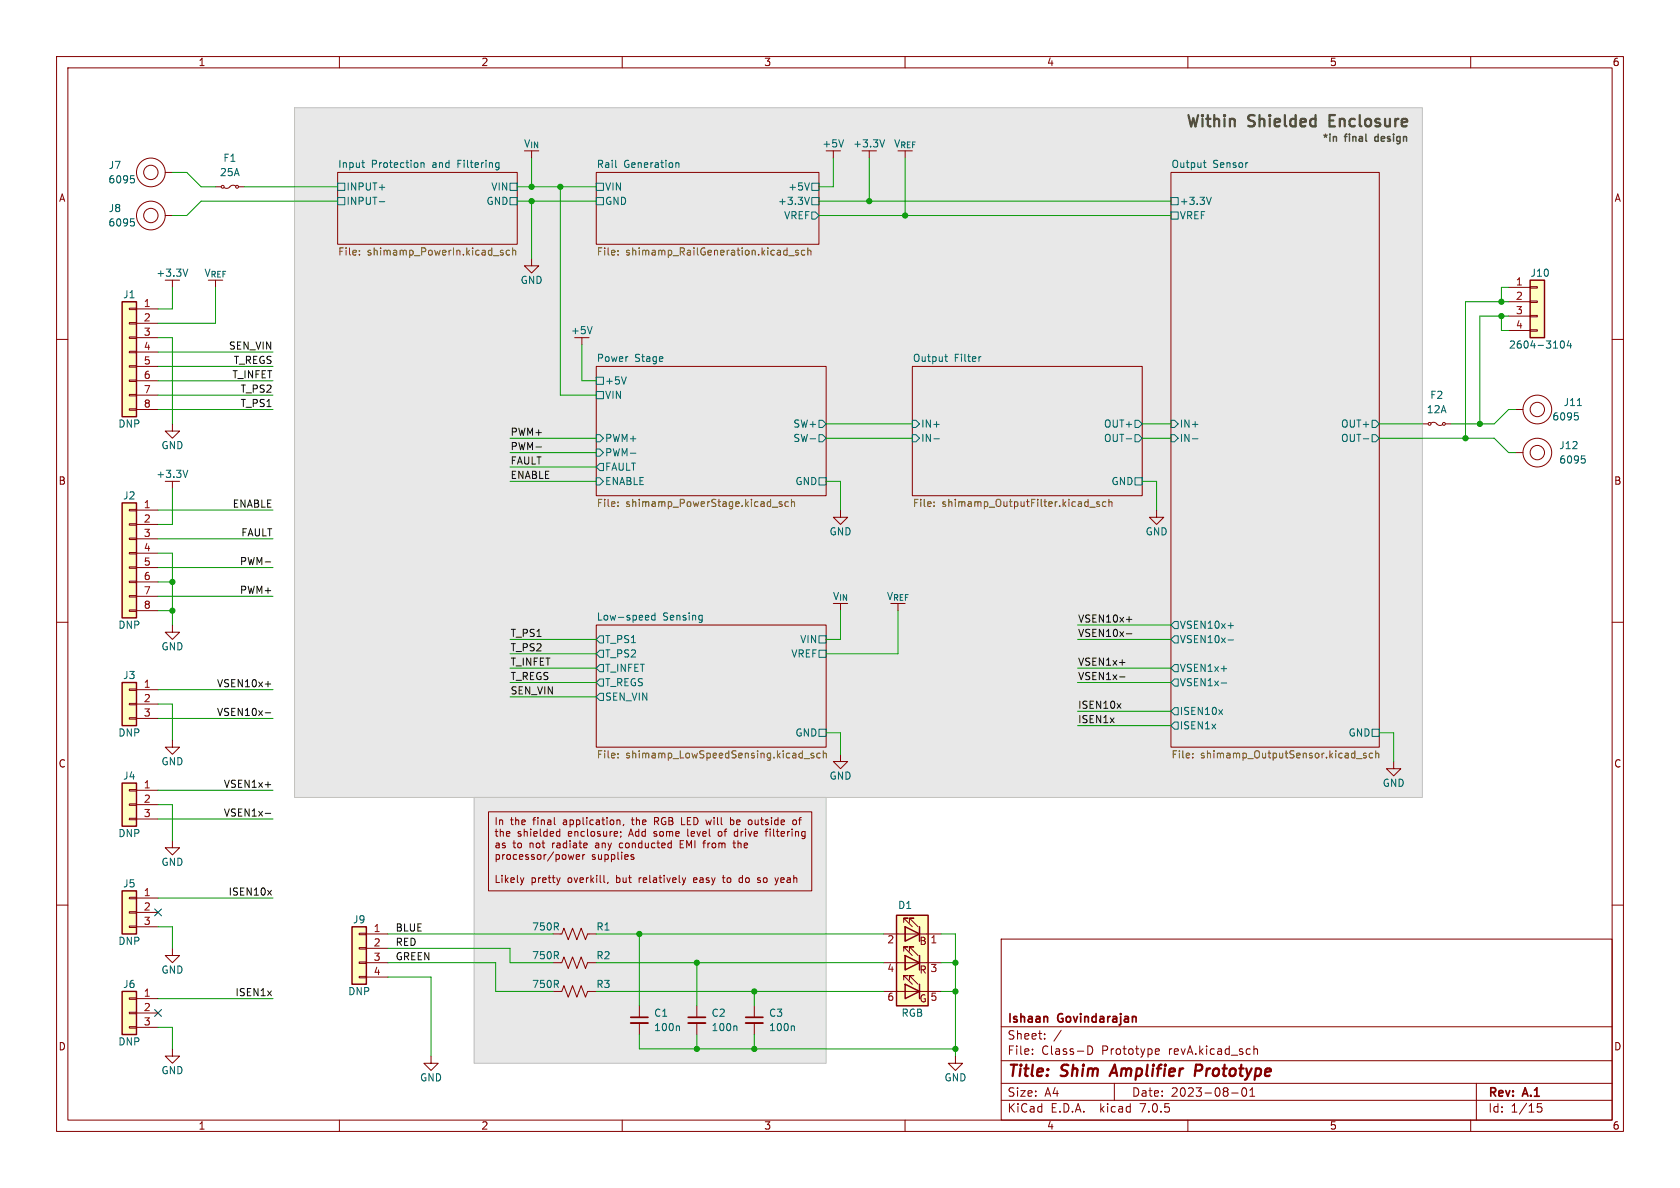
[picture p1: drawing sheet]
<svg xmlns="http://www.w3.org/2000/svg" width="297mm" height="210mm" viewBox="0 0 297 210" stroke-linecap="round" stroke-linejoin="round" font-family="sans-serif">
<path d="M0 0h297v210h-297z" fill="#fff" stroke="#fff" stroke-width=".18"/>
<g fill="none" stroke="#840000" stroke-width=".18">
<path d="M10 10h277v190h-277zM12 12h273v186h-273zM60 10v2M110 10v2M160 10v2M210 10v2M260 10v2M29.2 38.1h1.3M29.2 30.5h1.3M38.1 33h1M41.7 32.9a.89 .89 0 0 0-1.3 .3l-.4 .1-.4-.2M42.2 33h1"/>
<path d="M59.7 30.5h31.7v12.7h-31.7zM94 26.7v1.2M105.4 30.5h39.4v12.7h-39.4zM147.3 26.7v1.2M153.7 26.7v1.2M160 26.7v1.2M207 30.5h36.8v101.6h-36.8zM10 60h2M22.9 59.6h1.2v.2h-1.2zM22.9 57h1.2v.3h-1.2zM22.9 54.5h1.2v.2h-1.2zM24.1 54.6h3.8"/>
<path d="M24.1 57.2h3.8M24.1 59.7h3.8M30.5 49.5v1.3M38.1 49.5v1.3M94 45.7v1.3h1.2l-1.2 1.3-1.3-1.3h1.3M102.9 59.7v1.3M266.7 50.8h3.8M266.7 53.3h3.8M266.7 55.9h3.8M266.7 58.4h3.8M270.5 58.3h1.3v.2h-1.3zM270.5 55.8h1.3v.2h-1.3z"/>
<path d="M270.5 53.2h1.3v.3h-1.3zM270.5 50.7h1.3v.2h-1.3zM285 60h2M22.9 72.3h1.2v.2h-1.2zM22.9 69.7h1.2v.3h-1.2zM22.9 67.2h1.2v.2h-1.2zM22.9 64.6h1.2v.3h-1.2zM22.9 62.1h1.2v.3h-1.2zM24.1 62.2h3.8M24.1 64.8h3.8M24.1 67.3h3.8M24.1 69.9h3.8"/>
<path d="M24.1 72.4h3.8M30.5 74.9v1.3h1.2l-1.2 1.3-1.3-1.3h1.3M105.4 64.8h40.6v22.8h-40.6zM161.3 64.8h40.6v22.8h-40.6zM251.5 74.9h.9M253 74.8a.96 .96 0 0 1 1.3 .4h.4l.3-.1M255.6 74.9h.9M268 72.4h1.2M22.9 97.7h1.2v.2h-1.2zM22.9 95.1h1.2v.3h-1.2zM22.9 92.6h1.2v.2h-1.2zM22.9 90h1.2v.3h-1.2z"/>
<path d="M24.1 90.2h3.8M24.1 92.7h3.8M24.1 95.3h3.8M24.1 97.8h3.8M30.5 85.1v1.3M148.6 90.2v1.2h1.3l-1.3 1.3-1.3-1.3h1.3M204.5 90.2v1.2h1.2l-1.2 1.3-1.3-1.3h1.3M268 80h1.2M10 110h2M22.9 107.8h1.2v.3h-1.2zM22.9 105.3h1.2v.2h-1.2zM22.9 102.7h1.2v.3h-1.2z"/>
<path d="M22.9 100.2h1.2v.3h-1.2zM24.1 100.3h3.8M24.1 102.9h3.8M24.1 105.4h3.8M24.1 108h3.8M30.5 110.5v1.3h1.2l-1.2 1.2-1.3-1.2h1.3M105.4 110.5h40.6v21.6h-40.6zM148.6 106.7v1.3M158.7 106.7v1.3M285 110h2M22.9 126.9h1.2v.2h-1.2zM22.9 124.3h1.2v.3h-1.2z"/>
<path d="M22.9 121.8h1.2v.2h-1.2zM22.9 139.6h1.2v.2h-1.2zM24.1 121.9h3.8M24.1 124.5h3.8M24.1 127h3.8M24.1 139.7h3.8M30.5 130.8v1.3h1.2l-1.2 1.3-1.3-1.3h1.3M148.6 133.4v1.2h1.3l-1.3 1.3-1.3-1.3h1.3M246.4 134.6v1.3h1.2l-1.2 1.3-1.3-1.3h1.3M10 160h2M22.9 144.7h1.2v.2h-1.2zM22.9 142.1h1.2v.3h-1.2z"/>
<path d="M22.9 158.6h1.2v.3h-1.2zM24.1 142.2h3.8M24.1 144.8h3.8M24.1 158.8h3.8M30.5 148.6v1.3h1.2l-1.2 1.2-1.3-1.2h1.3M86.4 143.5h57.1v14h-57.1zM92.6 155.2l-.3 .8M98 144.5v1.1l.2 .2M98.4 147.7l.2 .1h.4M99 146.6v1.2M99 147h-.4l-.2 .1M99 155.2l-.3 .8"/>
<path d="M101.4 151.1l-.2 .8-.2-.6M101.9 151.5l.6-.1-.1-.3h-.4l-.1 .2v.6h.5M103 151.1v.8M103.4 151.1l-.4 .2M103.6 149l.2 .3-.6 .2M103.7 149.8l-.1 .1M106.8 155.8l.1 .2M107.5 155.9l-.1 .3M109 147l.2 .3-.6 .1M109.1 144.9v.9M109.1 145.1l.1-.2 .3 .1 .1 .8M109.1 147.8h-.1"/>
<path d="M109.7 147v.2M109.8 147.8l-.1 .2M110.3 145.7l-.1 .3M112 151.1h-.3l-.2 .2 .1 .1 .4 .2v.3h-.5M118.3 149l.4 .1M118.7 148.6v1.3M118.7 149.8l-.4 .1M120.6 155.2l.3 .8M120.9 156l-.3 .4M121.2 155.2l-.3 .8M129.1 144.5v1.3M129.1 145.7l.2 .1"/>
<path d="M129.3 144.9l-.2 .1M129.6 149h.4M129.7 148.6l.1 1.2M132.7 144.9l-.3 .1-.1 .2v.5l.4 .1M133.9 155.9l.1 .1M134.1 155.2l-.2 .1 .2 .3M135.2 147h.5M135.4 146.7v1.1M137 155.2l.3 .8-.3 .4M140.6 144.9l-.3 .1-.2 .2 .1 .5 .4 .1M142.2 147h.1M142.3 147v1l-.1 .2"/>
<path d="M142.3 147.8h-.1M285 160h2M22.9 163.7h1.2v.3h-1.2zM22.9 161.2h1.2v.2h-1.2zM22.9 178.9h1.2v.3h-1.2zM22.9 176.4h1.2v.3h-1.2zM24.1 161.3h3.8M24.1 163.8h3.8M24.1 176.5h3.8M24.1 179.1h3.8M30.5 167.6v1.3h1.2l-1.2 1.3-1.3-1.3h1.3M63.5 172.6h1.3v.2h-1.3z"/>
<path d="M63.5 170.1h1.3v.2h-1.3zM63.5 167.5h1.3v.3h-1.3zM63.5 165h1.3v.2h-1.3zM64.8 170.2h3.8M64.8 165.1h3.8M64.8 167.6h3.8M64.8 172.7h3.8M97.8 170.2h1.5l.4-1 .8 2 .7-2 .8 2 .7-2 .8 2 .4-1h1.5M97.8 165.1h1.5l.4-1 .8 2 .7-2 .8 2 .7-2 .8 2 .4-1h1.5M97.8 175.3h1.5l.4-1.1 .8 2.1 .7-2.1 .8 2.1 .7-2.1 .8 2.1 .4-1h1.5M113 177.8v2M123.2 177.8v2"/>
<path d="M133.3 177.8v2M156.2 170.2h6.1M156.2 165.1h10.2M156.2 175.3h10.2M159.8 173.2v-.7h.7h-.7l1.5 1.5M159.8 168.1v-.7h.7h-.7l1.5 1.5M159.8 163.1v-.8h.7h-.7l1.5 1.5M160 168.9v2.6zM160 168.9h.1M160 163.8v2.6zM160 163.8h.1M160.8 173.2v-.7h.7h-.7l1.5 1.5"/>
<path d="M160.8 168.1v-.7h.7h-.7l1.5 1.5M160.8 163.1v-.8h.7h-.7l1.5 1.5M162.6 168.9v2.6M162.6 163.8v2.6M162.6 170.2h3.8M177 166h108v32h-108zM22.9 181.5h1.2v.2h-1.2zM24.1 181.6h3.8M30.5 185.4v1.3h1.2l-1.2 1.3-1.3-1.3h1.3M60 198v2M76.2 186.7v1.3h-1.3l1.3 1.2 1.3-1.2h-1.3M110 198v2"/>
<path d="M113 180.8v2.1M123.2 180.8v2.1M133.3 180.8v2.1M160 198v2M168.9 186.7v1.3h-1.3l1.3 1.2 1.3-1.2h-1.3M177 194.5h108M177 191.5h108M177 187.5h108M177 181.5h108M182.5 186.3v.1M182.5 185.5v.1M184.7 183.6v.1"/>
<path d="M184.7 182.8v.1M187.6 182.1l-1.3 2M192.3 184.9a.76 .76 0 0 1 .9 .7 .76 .76 0 0 1-.9 .8zM197 191.5v3M204.2 186.2l.3 .2 .4-.1M204.2 185.6l.3-.2h.2l.3 .2v.2l-.8 .1M210 198v2M217.7 193.2h1.2M219.7 192.4a1 1 0 0 0 .2 1.4 .81 .81 0 0 0 .6-.6 .81 .81 0 0 0-.3-.8M221 193.8h.8M221 192.7l.4-.4v1.5M221.7 185.5l.2-.1 .3 .1 .1 .9"/>
<path d="M221.7 184.9v1.5M260 198v2M261 191.5v6.5M272.5 195.1h-.7l-.1 .7 .3-.1h.5l.1 .3-.1 .5-.2 .1-.6-.1"/>
<circle cx="26.7" cy="30.5" r="2.54"/>
<circle cx="26.7" cy="38.1" r="2.54"/>
<circle cx="26.7" cy="30.5" r="1.27"/>
<circle cx="26.7" cy="38.1" r="1.27"/>
<circle cx="39.4" cy="33" r=".25"/>
<circle cx="41.9" cy="33" r=".25"/>
<circle cx="252.7" cy="74.9" r=".25"/>
<circle cx="255.3" cy="74.9" r=".25"/>
<circle cx="271.8" cy="72.4" r="2.54"/>
<circle cx="271.8" cy="72.4" r="1.27"/>
<circle cx="271.8" cy="80" r="2.54"/>
<circle cx="271.8" cy="80" r="1.27"/>
</g>
<path d="M211.3 189.3h.8M212.2 188.2h-.7l-.3 2" fill="none" stroke="#840000" stroke-width=".4"/>
<g fill="#ffffc2" stroke="#ffffc2" stroke-width=".18">
<path d="M161.3 64.8h40.6v22.8h-40.6z"/>
<path d="M59.7 30.5h31.7v12.7h-31.7z"/>
<path d="M105.4 110.5h40.6v21.6h-40.6z"/>
<path d="M207 30.5h36.8v101.6h-36.8z"/>
<path d="M105.4 64.8h40.6v22.8h-40.6z"/>
<path d="M105.4 30.5h39.4v12.7h-39.4z"/>
<path d="M86.4 143.5h57.1v14h-57.1z"/>
<path d="M21.6 88.9h2.5v20.3h-2.5z"/>
<path d="M158.5 161.8h5.6v16h-5.6z"/>
<path d="M21.6 120.7h2.5v7.6h-2.5z"/>
<path d="M62.2 163.8h2.6v10.2h-2.6z"/>
<path d="M21.6 138.4h2.5v7.7h-2.5z"/>
<path d="M21.6 157.5h2.5v7.6h-2.5z"/>
<path d="M21.6 53.3h2.5v20.4h-2.5z"/>
<path d="M21.6 175.3h2.5v7.6h-2.5z"/>
<path d="M270.5 49.5h2.5v10.2h-2.5z"/>
</g>
<g fill="#e8e8e8" stroke="#e8e8e8" stroke-width=".18">
<path d="M83.8 141h62.2v47h-62.2z"/>
<path d="M52.1 19.1h199.4v121.9h-199.4z"/>
</g>
<g fill="none" stroke="#006464" stroke-width=".18">
<path d="M23.1 38.7h.6M23.1 31.1h.6M23.5 39.2l.3 .2v.3l-.3 .2M23.5 31.5l.3 .3v.3l-.3 .2M59.7 34.9h1.3v1.3h-1.3zM59.7 32.4h1.3v1.3h-1.3zM64 28.8h.4M64.2 29.5l.2 .1M67.1 35.7h.9M74.4 28.9l.2-.1h.3l.1 .8M74.4 28.8v.8M87.7 28.8h.5"/>
<path d="M87.7 29.5h.5M88.2 28.8v1l-.2 .2h-.3M90.2 34.9h1.2v1.3h-1.2zM90.2 32.4h1.2v1.3h-1.2zM105.4 34.9h1.3v1.3h-1.3zM105.4 32.4h1.3v1.3h-1.3zM108.9 29.5l.1 .1M119.5 28.9l.2-.1h.3v.8M119.5 28.8v.8M143.1 34.9l-.4 1.2M143.5 37.5h.6l.7 .6-.7 .6h-.6zM143.5 32.4h1.3v1.3h-1.3z"/>
<path d="M143.5 34.9h1.3v1.3h-1.3zM149.1 24.7l-.4 1.3M156.4 24.7l-.4 1.3M207 34.9h1.3v1.3h-1.3zM207 37.5h1.3v1.2h-1.3zM212.7 28.8h.5M212.9 28.3v1.1l.3 .2M214.1 34.9l-.4 1.2M220.5 28.8h.1M33.2 47.6l-.4 1.2M104.7 57.7l-.4 1.3M105.4 79.4h.6l.7 .6-.7 .6h-.6z"/>
<path d="M105.4 76.8h.6l.7 .7-.7 .6h-.6zM105.4 66.7h1.3v1.2h-1.3zM105.4 69.2h1.3v1.3h-1.3zM110.7 66.6l-.4 1.3M144.8 76.8h.6l.6 .7-.6 .6h-.6zM144.8 74.3h.6l.6 .6-.6 .7h-.6zM161.3 76.8h.6l.7 .7-.7 .6h-.6zM161.3 74.3h.6l.7 .6-.7 .7h-.6zM165.1 77.6h1M167 63h.5M167.2 62.6v1.1l.3 .2M173.4 63l-.3 .2"/>
<path d="M199.1 77.6h1M200.7 74.3h.6l.6 .6-.6 .7h-.6zM200.7 76.8h.6l.6 .7-.6 .6h-.6zM207 74.3h.6l.7 .6-.7 .7h-.6zM207 76.8h.6l.7 .7-.7 .6h-.6zM210.8 77.6h1M241 77.6h1M242.6 74.3h.6l.6 .6-.6 .7h-.6zM242.6 76.8h.6l.6 .7-.6 .6h-.6zM276 60.4l.1-.1a.68 .68 0 0 1 .5 .6 .68 .68 0 0 1-.5 .6l-.1-.1-.2-.3zM277.4 60.2l-.3 .9h.7M277.7 60.7v.8"/>
<path d="M278.4 73h.6M278.8 73.5l.2 .2v.3l-.2 .2M278.9 71.7h.7M33.2 83.1l-.4 1.3M105.4 84.5h.6l.7 .6-.7 .6h-.6zM106 81.9h.7v1.3h-.7l-.6-.6zM111.4 80.1h1M144.8 84.5h1.2v1.2h-1.2zM200.7 84.5h1.2v1.2h-1.2zM279.6 80.6h.6M280 81.1l.3 .2v.3l-.3 .3M106 114.9h.7v1.3h-.7l-.6-.6z"/>
<path d="M106 117.5h.7v1.2h-.7l-.6-.6zM106 112.4h.7v1.3h-.7l-.6-.7zM114.5 108.8l.2 .3-.6 .1M114.6 109.6h-.1M115.8 108.3v1.3M115.8 108.8h-.4l-.2 .2 .1 .6h.5M123.8 108.8h.3M124.1 109.6h-.3M124.1 108.8v1l-.2 .2M144.8 114.9h1.2v1.3h-1.2zM144.8 112.4h1.2v1.3h-1.2zM207.6 117.5h.7v1.2h-.7l-.6-.6z"/>
<path d="M207.6 109.9h.7v1.2h-.7l-.6-.6zM207.6 112.4h.7v1.3h-.7l-.6-.7zM215.9 118.2h1M217.1 110.6h1M217.1 113.1h1M106 122.6h.7v1.2h-.7l-.6-.6zM106 120h.7v1.3h-.7l-.6-.6zM144.8 128.9h1.2v1.3h-1.2zM207 120.7l.6-.7h.7v1.3h-.7zM207 128.3l.6-.7h.7v1.3h-.7zM207.6 125.1h.7v1.3h-.7l-.6-.7zM215.5 125.5l.6 .8"/>
<path d="M215.9 120.7h1M216.1 125.5l-.6 .8M242.6 128.9h1.2v1.3h-1.2zM119.9 181.3l.2 .2v.7M130.1 181.3l.2 .2v.7M140.3 181.3l.1 .2v.7"/>
</g>
<g fill="none" stroke="#725600" stroke-width=".18">
<path d="M63.5 45v.1M63.5 44.3v.1M88.9 44.3l-.3-.1-.1 .2v.2l.4 .1v.3h-.4M90.1 44.3l-.4-.1-.2 .3 .1 .5h.5M90.6 44.4l.2-.2 .3 .1 .1 .8M90.6 43.8v1.3M109.3 44.3v.1M109.3 45v.1M139.4 45.2h1M141.1 44.3l-.3-.1-.2 .2 .1 .2 .4 .1v.3h-.5M142.3 44.3l-.4-.1-.2 .3 .1 .5h.5M142.8 44.4l.2-.2 .3 .1 .1 .8"/>
<path d="M142.8 43.8v1.3M109.3 88.8v.1M109.3 89.4v.1M136.5 89.7h1M138.2 88.8l-.3-.1-.2 .2 .1 .2 .4 .1v.3h-.5M139.4 88.8l-.4-.1-.2 .2 .1 .6h.5M139.9 88.8l.2-.1 .3 .1 .1 .7M139.9 88.3v1.2M165.1 89.4v.1M165.1 88.8v.1M192.7 89.7h.9M194.3 88.8l-.3-.1-.1 .2v.2l.4 .1v.3h-.4"/>
<path d="M195.5 88.8l-.4-.1-.2 .2 .1 .6h.5M196 88.8l.2-.1 .3 .1 .1 .7M196 88.3v1.2M109.3 133.9v.1M109.3 133.2v.1M142.2 134.1h.9M143.9 133.2l-.4-.1-.1 .2v.2l.5 .1v.3h-.5M145 133.2l-.4-.1-.2 .3 .1 .5h.5M145.5 133.3l.2-.2 .3 .1 .1 .8M145.5 132.7v1.3M210.9 133.9v.1M210.9 133.2v.1"/>
<path d="M239.8 134.1h1M241.5 133.2l-.3-.1-.2 .2 .1 .2 .4 .1v.3h-.5M242.7 133.2l-.4-.1-.2 .3 .1 .5h.5M243.2 133.3l.2-.2 .3 .1 .1 .8M243.2 132.7v1.3"/>
</g>
<path d="M111.5 180.8h3.1M121.7 180.8h3M131.8 180.8h3.1" fill="none" stroke="#840000" stroke-width=".33"/>
<path d="M111.5 179.8h3.1M121.7 179.8h3M131.8 179.8h3.1" fill="none" stroke="#840000" stroke-width=".3"/>
<g fill="none" stroke="#840000" stroke-width=".25">
<path d="M21.6 53.3h2.5v20.4h-2.5zM270.5 49.5h2.5v10.2h-2.5zM21.6 88.9h2.5v20.3h-2.5zM21.6 120.7h2.5v7.6h-2.5zM21.6 138.4h2.5v7.7h-2.5zM21.6 157.5h2.5v7.6h-2.5zM21.6 175.3h2.5v7.6h-2.5zM62.2 163.8h2.6v10.2h-2.6zM158.5 161.8h5.6v16h-5.6zM160 174l2.6 1.3-2.6 1.2zM160 168.9l2.6 1.3-2.6 1.3zM160 163.8l2.6 1.3-2.6 1.3z"/>
<path d="M162.6 163.8v2.6M162.6 168.9v2.6M162.6 174v2.5"/>
</g>
<g fill="none" stroke="#0f0f0f" stroke-width=".18">
<path d="M94.7 79h1M46.9 99.3h1M197.9 117.1h1M197.9 119.7h1M199.1 109.5h1M199.1 112h1M46.9 126h1M46.9 138.7h1M46.9 120.9h1M197.5 124.4l.7 .8M198.2 124.4l-.7 .8M46.9 143.8h1"/>
<path d="M47.3 157.4l.7 .8M48 157.4l-.7 .8"/>
</g>
<path d="M52.1 19.1h199.4v121.9h-199.4zM83.8 141h62.2v47h-62.2z" fill="none" stroke="#c2c2c2" stroke-width=".18"/>
<g fill="none" stroke="#009600" stroke-width=".18">
<path d="M30.5 30.5h2.5l2.6 2.5h2.5M43.2 33h16.5M59.7 35.6h-24.1l-2.6 2.5h-2.5M91.4 35.6h14M91.4 33h14M94 27.9v5.1M94 35.6v10.1M99.1 33v36.9h6.3M144.8 38.1h62.2M144.8 35.6h62.2M147.3 27.9v5.1h-2.5M153.7 27.9v7.7"/>
<path d="M160 27.9v10.2M27.9 59.7h2.6v15.2M30.5 50.8v3.8h-2.6M38.1 50.8v6.4h-10.2M265.4 55.9v2.5h1.3M266.7 55.9h-5.1v19M266.7 50.8h-1.3v2.5M266.7 53.3h-7.6v24.2M27.9 72.4h20.4M27.9 67.3h20.4M27.9 69.9h20.4M27.9 62.2h20.4"/>
<path d="M27.9 64.8h20.4M90.2 77.5h15.2M102.9 61v6.3h2.5M146 74.9h15.3M146 77.5h15.3M201.9 74.9h5.1M201.9 77.5h5.1M243.8 74.9h7.7M243.8 77.5h20.4l2.5 2.5h1.3M268 72.4h-1.3l-2.5 2.5h-7.7M27.9 97.8h2.6v12.7M27.9 95.3h20.4"/>
<path d="M27.9 90.2h20.4M30.5 86.4v6.3h-2.6M90.2 85.1h15.2M90.2 80h15.2M90.2 82.6h15.2M146 85.1h2.6v5.1M201.9 85.1h2.6v5.1M27.9 100.3h20.4M27.9 105.4h20.4M27.9 108h2.6M27.9 102.9h2.6M90.2 113h15.2"/>
<path d="M90.2 115.6h15.2M90.2 118.1h15.2M148.6 108v5h-2.6M158.7 108v7.6h-12.7M190.5 113h16.5M190.5 118.1h16.5M190.5 110.5h16.5M27.9 124.5h2.6v6.3M27.9 139.7h20.4M27.9 127h20.4M27.9 121.9h20.4M90.2 120.7h15.2"/>
<path d="M90.2 123.2h15.2M146 129.5h2.6v3.9M190.5 120.7h16.5M190.5 128.3h16.5M190.5 125.7h16.5M243.8 129.5h2.6v5.1M27.9 142.2h2.6v6.4M27.9 158.8h20.4M27.9 144.8h20.4M27.9 163.8h2.6v3.8M27.9 176.5h20.4M68.6 170.2h19v5.1h10.2"/>
<path d="M68.6 165.1h29.2M68.6 167.6h21.6v2.6h7.6M68.6 172.7h7.6v14M105.4 175.3h50.8M105.4 165.1h50.8M105.4 170.2h50.8M113 165.1v12.7M123.2 170.2v7.6M133.3 175.3v2.5M166.4 165.1h2.5v21.6M166.4 175.3h2.5M166.4 170.2h2.5"/>
<path d="M27.9 181.6h2.6v3.8M113 182.9v2.5h55.9M123.2 182.9v2.5M133.3 182.9v2.5"/>
</g>
<path d="M27.3 160.7l1.2 1.2M27.3 178.5l1.2 1.2M28.5 160.7l-1.2 1.2M28.5 178.5l-1.2 1.2" fill="none" stroke="#000084" stroke-width=".18"/>
<g fill="#009600" stroke="#009600" stroke-width=".18">
<circle cx="168.9" cy="185.4" r=".46"/>
<circle cx="123.2" cy="185.4" r=".46"/>
<circle cx="133.3" cy="185.4" r=".46"/>
<circle cx="168.9" cy="175.3" r=".46"/>
<circle cx="133.3" cy="175.3" r=".46"/>
<circle cx="113" cy="165.1" r=".46"/>
<circle cx="123.2" cy="170.2" r=".46"/>
<circle cx="168.9" cy="170.2" r=".46"/>
<circle cx="259.1" cy="77.5" r=".46"/>
<circle cx="265.4" cy="55.9" r=".46"/>
<circle cx="265.4" cy="53.3" r=".46"/>
<circle cx="153.7" cy="35.6" r=".46"/>
<circle cx="261.6" cy="74.9" r=".46"/>
<circle cx="99.1" cy="33" r=".46"/>
<circle cx="94" cy="33" r=".46"/>
<circle cx="94" cy="35.6" r=".46"/>
<circle cx="30.5" cy="108" r=".46"/>
<circle cx="30.5" cy="102.9" r=".46"/>
<circle cx="160" cy="38.1" r=".46"/>
</g>
<g font-size="2.8" fill="#484848">
<text x="209.5" y="22.6">Within</text>
<text x="220.6" y="22.6">Shielded</text>
<text x="235.5" y="22.6">Enclosure</text>
</g>
<g font-size="2.8" fill="#840000">
<text x="178" y="190.8">Title:</text>
<text x="187.5" y="190.8">Shim</text>
<text x="196.9" y="190.8">Amplifier</text>
<text x="212.3" y="190.8">Prototype</text>
</g>
<g font-size="2.1" fill="#840000">
<text x="178" y="183.9">Sheet:</text>
<text x="178" y="181.1">Ishaan</text>
<text x="187" y="181.1">Govindarajan</text>
<text x="178" y="186.6">File:</text>
<text x="184" y="186.6">Class-D</text>
<text x="194.7" y="186.6">Prototype</text>
<text x="206.5" y="186.6">revA.kicad_sch</text>
<text x="178" y="196.8">KiCad</text>
<text x="178" y="194">Size:</text>
<text x="184.6" y="194">A4</text>
<text x="185.7" y="196.8">E.D.A.</text>
<text x="194.4" y="196.8">kicad</text>
<text x="200" y="194">Date:</text>
<text x="201.5" y="196.8">7.0.5</text>
<text x="206.9" y="194">2023-08-01</text>
<text x="263" y="194.2">Rev:</text>
<text x="263" y="196.8">Id:</text>
<text x="267" y="196.8">1/15</text>
<text x="269.2" y="194.2">A.1</text>
</g>
<g font-size="1.8" fill="#840000">
<text x="35" y="11.8">1</text>
<text x="85" y="11.8">2</text>
<text x="135" y="11.8">3</text>
<text x="185" y="11.8">4</text>
<text x="235" y="11.8">5</text>
<text x="285" y="11.8">6</text>
<text x="10.4" y="35.8">A</text>
<text x="285.4" y="35.8">A</text>
<text x="10.3" y="85.8">B</text>
<text x="285.3" y="85.8">B</text>
<text x="10.3" y="135.8">C</text>
<text x="285.3" y="135.8">C</text>
<text x="87.3" y="146.1">In</text>
<text x="87.3" y="148.2">the</text>
<text x="90.2" y="146.1">the</text>
<text x="91.4" y="148.2">shielded</text>
<text x="94.2" y="146.1">final</text>
<text x="99.6" y="146.1">application,</text>
<text x="100.4" y="148.2">enclosure;</text>
<text x="111.3" y="148.2">Add</text>
<text x="111.9" y="146.1">the</text>
<text x="115.8" y="148.2">some</text>
<text x="115.9" y="146.1">RGB LED will</text>
<text x="121.8" y="148.2">level</text>
<text x="127.4" y="148.2">of</text>
<text x="129.8" y="146.1">be</text>
<text x="130.4" y="148.2">drive</text>
<text x="133.1" y="146.1">outside</text>
<text x="136" y="148.2">filtering</text>
<text x="141.1" y="146.1">of</text>
<text x="87.3" y="150.2">as</text>
<text x="87.3" y="152.2">processor/power</text>
<text x="90.6" y="150.2">to</text>
<text x="93.6" y="150.2">not</text>
<text x="97.7" y="150.2">radiate</text>
<text x="104.5" y="152.2">supplies</text>
<text x="105.4" y="150.2">any</text>
<text x="109.8" y="150.2">conducted</text>
<text x="120.6" y="150.2">EMI from</text>
<text x="130.4" y="150.2">the</text>
<text x="87.3" y="156.3">Likely</text>
<text x="93.8" y="156.3">pretty</text>
<text x="100.3" y="156.3">overkill,</text>
<text x="109" y="156.3">but</text>
<text x="113.1" y="156.3">relatively</text>
<text x="122.9" y="156.3">easy</text>
<text x="128.2" y="156.3">to</text>
<text x="131.2" y="156.3">do</text>
<text x="134.6" y="156.3">so</text>
<text x="137.9" y="156.3">yeah</text>
<text x="162.5" y="167.2">B</text>
<text x="162.5" y="172.3">R</text>
<text x="162.5" y="177.4">G</text>
<text x="10.3" y="185.8">D</text>
<text x="285.3" y="185.8">D</text>
<text x="35" y="199.8">1</text>
<text x="85" y="199.8">2</text>
<text x="135" y="199.8">3</text>
<text x="185" y="199.8">4</text>
<text x="235" y="199.8">5</text>
<text x="285" y="199.8">6</text>
</g>
<g font-size="1.8" fill="#006464">
<text x="39.4" y="28.8">F1</text>
<text x="59.7" y="29.8">Input</text>
<text x="65.6" y="29.8">Protection</text>
<text x="76.4" y="29.8">and</text>
<text x="80.9" y="29.8">Filtering</text>
<text x="92.6" y="26.2">V_{IN}</text>
<text x="105.4" y="29.8">Rail</text>
<text x="110.2" y="29.8">Generation</text>
<text x="145.3" y="26.2">+5V</text>
<text x="150.8" y="26.2">+3.3V</text>
<text x="158" y="26.2">V_{REF}</text>
<text x="207" y="29.8">Output</text>
<text x="214.3" y="29.8">Sensor</text>
<text x="19.1" y="32.6">6095</text>
<text x="19.2" y="30">J7</text>
<text x="38.8" y="31.3">25A</text>
<text x="61.2" y="33.8">INPUT+</text>
<text x="86.8" y="33.8">VIN</text>
<text x="106.9" y="33.8">VIN</text>
<text x="139.3" y="33.8">+5V</text>
<text x="19.1" y="40.2">6095</text>
<text x="19.2" y="37.7">J8</text>
<text x="61.2" y="36.4">INPUT-</text>
<text x="86" y="36.4">GND</text>
<text x="106.9" y="36.4">GND</text>
<text x="137.5" y="36.4">+3.3V</text>
<text x="138.6" y="38.9">VREF</text>
<text x="208.5" y="36.4">+3.3V</text>
<text x="208.5" y="38.9">VREF</text>
<text x="21.7" y="52.9">J1</text>
<text x="27.6" y="49.1">+3.3V</text>
<text x="36.1" y="49.1">V_{REF}</text>
<text x="92" y="50.4">GND</text>
<text x="270.5" y="49.1">J10</text>
<text x="100.9" y="59.2">+5V</text>
<text x="105.4" y="64.1">Power</text>
<text x="112.1" y="64.1">Stage</text>
<text x="161.3" y="64.1">Output</text>
<text x="168.6" y="64.1">Filter</text>
<text x="266.7" y="61.8">2604-3104</text>
<text x="106.9" y="68.1">+5V</text>
<text x="106.9" y="70.7">VIN</text>
<text x="252.8" y="70.7">F2</text>
<text x="276.4" y="71.9">J11</text>
<text x="20.9" y="75.8">DNP</text>
<text x="140.2" y="75.8">SW+</text>
<text x="162.8" y="75.8">IN+</text>
<text x="195.1" y="75.8">OUT+</text>
<text x="208.5" y="75.8">IN+</text>
<text x="237.1" y="75.8">OUT+</text>
<text x="252.2" y="73.2">12A</text>
<text x="274.4" y="74.5">6095</text>
<text x="28.5" y="79.6">GND</text>
<text x="106.9" y="83.4">FAULT</text>
<text x="106.9" y="80.8">PWM-</text>
<text x="106.9" y="78.3">PWM+</text>
<text x="140.2" y="78.3">SW-</text>
<text x="162.8" y="78.3">IN-</text>
<text x="195.1" y="78.3">OUT-</text>
<text x="208.5" y="78.3">IN-</text>
<text x="237.1" y="78.3">OUT-</text>
<text x="275.6" y="79.6">J12</text>
<text x="275.6" y="82.1">6095</text>
<text x="21.7" y="88.5">J2</text>
<text x="27.6" y="84.6">+3.3V</text>
<text x="106.9" y="85.9">ENABLE</text>
<text x="140.6" y="85.9">GND</text>
<text x="196.5" y="85.9">GND</text>
<text x="146.6" y="94.8">GND</text>
<text x="202.5" y="94.8">GND</text>
<text x="147.2" y="106.2">V_{IN}</text>
<text x="156.7" y="106.2">V_{REF}</text>
<text x="20.9" y="111.3">DNP</text>
<text x="105.4" y="109.8">Low-speed</text>
<text x="106.9" y="113.9">T_PS1</text>
<text x="117.1" y="109.8">Sensing</text>
<text x="141.4" y="113.9">VIN</text>
<text x="208.5" y="111.3">VSEN10x+</text>
<text x="208.5" y="113.9">VSEN10x-</text>
<text x="28.5" y="115.1">GND</text>
<text x="106.9" y="116.4">T_PS2</text>
<text x="106.9" y="118.9">T_INFET</text>
<text x="139.9" y="116.4">VREF</text>
<text x="208.5" y="118.9">VSEN1x+</text>
<text x="21.7" y="120.2">J3</text>
<text x="106.9" y="124">SEN_VIN</text>
<text x="106.9" y="121.5">T_REGS</text>
<text x="208.5" y="121.5">VSEN1x-</text>
<text x="20.9" y="130.4">DNP</text>
<text x="140.6" y="130.4">GND</text>
<text x="208.5" y="129.1">ISEN1x</text>
<text x="208.5" y="126.6">ISEN10x</text>
<text x="238.4" y="130.4">GND</text>
<text x="21.7" y="138">J4</text>
<text x="28.5" y="135.4">GND</text>
<text x="146.6" y="138">GND</text>
<text x="244.4" y="139.3">GND</text>
<text x="20.9" y="148.1">DNP</text>
<text x="28.5" y="153.2">GND</text>
<text x="21.7" y="157">J5</text>
<text x="158.7" y="160.8">D1</text>
<text x="20.9" y="167.2">DNP</text>
<text x="62.3" y="163.4">J9</text>
<text x="94" y="164.7">750R</text>
<text x="105.4" y="164.7">R1</text>
<text x="28.5" y="172.3">GND</text>
<text x="94" y="169.7">750R</text>
<text x="105.4" y="169.7">R2</text>
<text x="21.7" y="174.8">J6</text>
<text x="61.5" y="176.1">DNP</text>
<text x="94" y="174.8">750R</text>
<text x="105.4" y="174.8">R3</text>
<text x="115.6" y="179.9">C1</text>
<text x="125.7" y="179.9">C2</text>
<text x="135.9" y="179.9">C3</text>
<text x="159.3" y="179.9">RGB</text>
<text x="20.9" y="185">DNP</text>
<text x="115.6" y="182.4">100n</text>
<text x="125.7" y="182.4">100n</text>
<text x="135.9" y="182.4">100n</text>
<text x="28.5" y="190.1">GND</text>
<text x="74.2" y="191.3">GND</text>
<text x="166.9" y="191.3">GND</text>
</g>
<g font-size="1.8" fill="#484848">
<text x="233.7" y="25.2">*in</text>
<text x="237.8" y="25.2">final</text>
<text x="243.4" y="25.2">design</text>
</g>
<g font-size="1.8" fill="#725600">
<text x="59.7" y="45.4">File:</text>
<text x="64.8" y="45.4">shimamp_PowerIn.kicad_sch</text>
<text x="105.4" y="45.4">File:</text>
<text x="110.6" y="45.4">shimamp_RailGeneration.kicad_sch</text>
<text x="105.4" y="89.9">File:</text>
<text x="110.6" y="89.9">shimamp_PowerStage.kicad_sch</text>
<text x="161.3" y="89.9">File:</text>
<text x="166.4" y="89.9">shimamp_OutputFilter.kicad_sch</text>
<text x="105.4" y="134.3">File:</text>
<text x="110.6" y="134.3">shimamp_LowSpeedSensing.kicad_sch</text>
<text x="207" y="134.3">File:</text>
<text x="212.2" y="134.3">shimamp_OutputSensor.kicad_sch</text>
</g>
<g font-size="1.8" fill="#a90000">
<text x="267.9" y="50.5">1</text>
<text x="267.9" y="53.1">2</text>
<text x="25.4" y="54.4">1</text>
<text x="25.4" y="56.9">2</text>
<text x="25.4" y="59.4">3</text>
<text x="267.9" y="55.6">3</text>
<text x="267.9" y="58.2">4</text>
<text x="25.4" y="62">4</text>
<text x="25.4" y="64.5">5</text>
<text x="25.4" y="67.1">6</text>
<text x="25.4" y="69.6">7</text>
<text x="25.4" y="72.1">8</text>
<text x="25.4" y="89.9">1</text>
<text x="25.4" y="92.5">2</text>
<text x="25.4" y="95">3</text>
<text x="25.4" y="97.5">4</text>
<text x="25.4" y="100.1">5</text>
<text x="25.4" y="102.6">6</text>
<text x="25.4" y="105.2">7</text>
<text x="25.4" y="107.7">8</text>
<text x="25.4" y="121.7">1</text>
<text x="25.4" y="124.2">2</text>
<text x="25.4" y="126.7">3</text>
<text x="25.4" y="139.4">1</text>
<text x="25.4" y="142">2</text>
<text x="25.4" y="144.5">3</text>
<text x="25.4" y="158.5">1</text>
<text x="25.4" y="161">2</text>
<text x="25.4" y="163.6">3</text>
<text x="66" y="164.8">1</text>
<text x="66" y="167.4">2</text>
<text x="156.8" y="167">2</text>
<text x="164.4" y="167">1</text>
<text x="66" y="169.9">3</text>
<text x="66" y="172.5">4</text>
<text x="156.8" y="172.1">4</text>
<text x="164.4" y="172.1">3</text>
<text x="25.4" y="176.3">1</text>
<text x="25.4" y="178.8">2</text>
<text x="156.8" y="177.2">6</text>
<text x="164.4" y="177.2">5</text>
<text x="25.4" y="181.4">3</text>
</g>
<g font-size="1.8" fill="#0f0f0f">
<text x="40.5" y="61.9">SEN_VIN</text>
<text x="41.3" y="64.4">T_REGS</text>
<text x="41.1" y="67">T_INFET</text>
<text x="42.5" y="69.5">T_PS2</text>
<text x="42.5" y="72">T_PS1</text>
<text x="90.2" y="77.1">PWM+</text>
<text x="90.2" y="79.7">PWM-</text>
<text x="90.2" y="82.2">FAULT</text>
<text x="41.1" y="89.8">ENABLE</text>
<text x="90.2" y="84.7">ENABLE</text>
<text x="42.6" y="94.9">FAULT</text>
<text x="42.4" y="100">PWM-</text>
<text x="42.4" y="105.1">PWM+</text>
<text x="90.2" y="112.7">T_PS1</text>
<text x="190.5" y="110.1">VSEN10x+</text>
<text x="190.5" y="112.7">VSEN10x-</text>
<text x="90.2" y="115.2">T_PS2</text>
<text x="90.2" y="117.8">T_INFET</text>
<text x="190.5" y="117.8">VSEN1x+</text>
<text x="38.3" y="121.6">VSEN10x+</text>
<text x="90.2" y="122.8">SEN_VIN</text>
<text x="90.2" y="120.3">T_REGS</text>
<text x="190.5" y="120.3">VSEN1x-</text>
<text x="190.5" y="125.4">ISEN10x</text>
<text x="38.3" y="126.7">VSEN10x-</text>
<text x="190.5" y="127.9">ISEN1x</text>
<text x="39.5" y="139.4">VSEN1x+</text>
<text x="39.5" y="144.4">VSEN1x-</text>
<text x="40.4" y="158.4">ISEN10x</text>
<text x="69.8" y="164.8">BLUE</text>
<text x="69.8" y="167.3">RED</text>
<text x="69.8" y="169.8">GREEN</text>
<text x="41.6" y="176.2">ISEN1x</text>
</g>
</svg>
